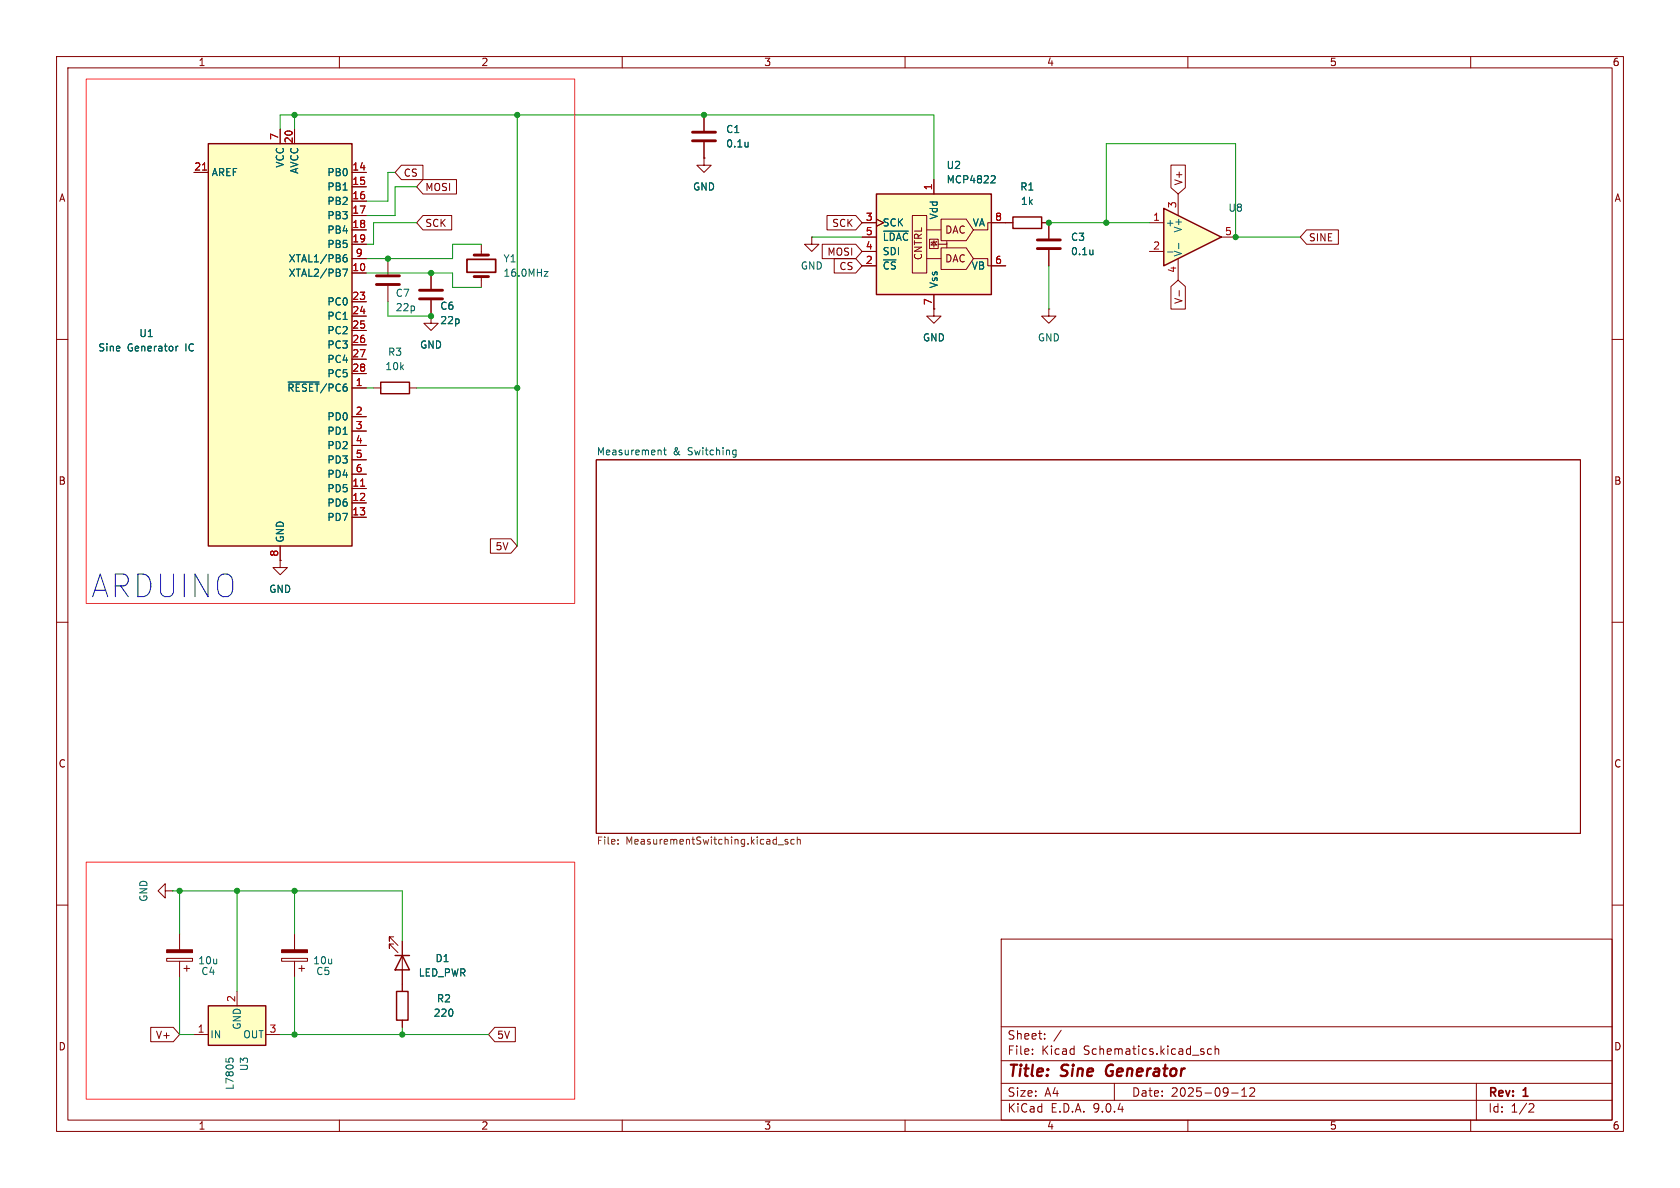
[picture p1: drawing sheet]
<svg xmlns="http://www.w3.org/2000/svg" width="297mm" height="210mm" viewBox="0 0 297 210" stroke-linecap="round" stroke-linejoin="round" font-family="sans-serif">
<g fill="none" stroke="#840000" stroke-width=".18">
<path d="M10 10h277v190h-277zM12 12h273v186h-273zM60 10v2M110 10v2M160 10v2M210 10v2M260 10v2M10 60h2M285 60h2M105.4 81.3h174v66h-174zM10 110h2M285 110h2"/>
<path d="M10 160h2M177 166h108v32h-108zM285 160h2M60 198v2M110 198v2M160 198v2M177 194.5h108M177 191.5h108M177 187.5h108M177 181.5h108M182.5 186.3v.1M182.5 185.5v.1"/>
<path d="M184.7 183.6v.1M184.7 182.8v.1M187.6 182.1l-1.3 2M197 191.5v3M210 198v2M212.8 186v.3M214.2 185.5l-.5-.1-.2 .3v.4l.1 .2h.6M214.8 185.5l.2-.1 .4 .1 .1 .9M214.8 184.9v1.5M217.7 193.2h1.2M219.5 193.8h.9M219.5 192.7l.5-.4v1.5"/>
<path d="M221 192.4l.5-.1 .2 .1 .1 .3-.9 1.1h.9M260 198v2M261 191.5v6.5M270.5 195.1l.5 .1 .2 .3-1 1.1h1"/>
</g>
<path d="M195.8 188.5a1.27 1.27 0 0 0 0 1.6" fill="none" stroke="#840000" stroke-width=".4"/>
<g fill="#fff">
<path d="M15.2 152.4h86.4v41.9h-86.4z"/>
<path d="M15.2 14h86.4v92.7h-86.4z"/>
</g>
<g fill="none" stroke="#840000" stroke-width=".18">
<path d="M124.5 27.9v1.3h1.2l-1.2 1.3-1.3-1.3h1.3M124.5 27.9h.1M124.5 20.3v2.8M124.5 25.1v2.8M76.2 55.9v1.3h1.3l-1.3 1.2-1.3-1.2h1.3M76.2 55.9h.1M76.2 48.3v2.8M76.2 53.1v2.8M105.4 81.3h174v66h-174zM49.8 169.4h4.6v.5h-4.6zM52.1 165.1v2.8M52.1 169.9v2.8"/>
<path d="M52.8 171.2h1M53.3 170.7v1"/>
</g>
<path d="M132.3 25.1v.9M132.3 25.9h-.1M116.7 79.6l.2 .1v.7M117.3 79.6h.5M117.5 79.1v1.1l.3 .2M129.8 79.6h.3M130.1 79.6v1l-.1 .2h-.3M130.1 80.3l-.3 .1" fill="none" stroke="#006464" stroke-width=".18"/>
<path d="M109.3 149.1v.1M109.3 148.4v.2M137.6 149.3h.9M139.3 148.4h-.3l-.2 .2v.1l.5 .2v.3h-.5M140.4 148.4h-.4l-.2 .2 .1 .6h.5M140.9 148.5l.2-.1h.3l.1 .8M140.9 148v1.2" fill="none" stroke="#725600" stroke-width=".18"/>
<path d="M49.8 167.9h4.6v.5h-4.6z" fill="#840000" stroke="#840000" stroke-width=".18"/>
<path d="M122.4 23.4h4.1M122.4 24.9h4.1M74.2 51.3h4M74.2 52.8h4" fill="none" stroke="#840000" stroke-width=".51"/>
<path d="M36.8 25.4h25.4v71.1h-25.4z" fill="#ffffc2"/>
<path d="M36.8 25.4h25.4v71.1h-25.4zM67.3 67.6h5.1v2h-5.1z" fill="none" stroke="#840000" stroke-width=".25"/>
<g fill="none" stroke="#840000" stroke-width=".18">
<path d="M34.3 30.5h2.5M49.5 22.9v2.5M52.1 22.9v2.5M62.2 30.5h2.6M62.2 33h2.6M62.2 35.6h2.6M62.2 38.1h2.6M62.2 40.6h2.6M62.2 43.2h2.6M62.2 45.7h2.6M62.2 48.3h2.6M62.2 53.3h2.6"/>
<path d="M62.2 55.9h2.6M62.2 58.4h2.6M68.6 45.7v2.8M68.6 50.5v2.8M85.1 43.2v1.9M85.1 48.9v1.9M165.1 54.6v1.3h1.3l-1.3 1.3-1.3-1.3h1.3M165.1 54.6h.1M185.4 54.6v1.3h1.3l-1.3 1.3-1.3-1.3h1.3M185.4 54.6h.1M62.2 61h2.6M62.2 63.5h2.6"/>
<path d="M62.2 66h2.6M62.2 68.6h2.6M62.2 73.7h2.6M62.2 76.2h2.6M62.2 78.7h2.6M66 68.6h1.3M72.4 68.6h1.3M49.5 99.1v1.2h1.3l-1.3 1.3-1.2-1.3h1.2M49.5 99.1h.1M49.5 96.5v2.6M62.2 81.3h2.6M62.2 83.8h2.6"/>
<path d="M62.2 86.4h2.6M62.2 88.9h2.6M62.2 91.4h2.6"/>
</g>
<path d="M35.8 30.1h.7M63.7 85.9h.8" fill="none" stroke="#a90000" stroke-width=".18"/>
<path d="M60.6 47.6h.8l-.5 1.2M60.7 45.6l.4-.1 .3 .3-.1 .4-.4 .1-.2-.1M61.3 45l-.4 .1-.2 .2M96.2 48h.7l-.7 .8h.7M31.1 61.2v.8M31.5 61.2l-.4 .2M50.9 67.5h5.5" fill="none" stroke="#006464" stroke-width=".18"/>
<path d="M66.5 48.8h4.1M66.5 50.3h4.1M83.8 48.9h2.6M83.8 45.1h2.6" fill="none" stroke="#840000" stroke-width=".51"/>
<path d="M82.5 45.8h5.1v2.3h-5.1z" fill="none" stroke="#840000" stroke-width=".3"/>
<path d="M205.7 36.8l10.2 5.1-10.2 5.1z" fill="#ffffc2"/>
<path d="M205.7 36.8l10.2 5.1-10.2 5.1z" fill="none" stroke="#840000" stroke-width=".25"/>
<path d="M203.2 39.4h2.5M208.3 34.3v3.8M143.5 41.9v1.3h1.3l-1.3 1.3-1.3-1.3h1.3M143.5 41.9h.1M203.2 44.5h2.5M208.3 45.7v3.8M215.9 41.9h2.5" fill="none" stroke="#840000" stroke-width=".18"/>
<path d="M206.4 44.5h1M208.4 43v1" fill="none" stroke="#006464" stroke-width=".18"/>
<path d="M154.9 34.3h20.4v17.8h-20.4z" fill="#ffffc2"/>
<g fill="none" stroke="#840000" stroke-width=".18">
<path d="M152.4 39.4h2.5M154.9 38.7l1.3 .7-1.3 .6M161.3 38.1h2.5v10.2h-2.5zM165.1 31.8v2.5M166.4 38.7h4.4l1.3 1.9-1.3 1.9h-4.4zM179.1 39.4h-4.5v1.2h-2.5M184.1 39.4h1.3v2.8M152.4 41.9h2.5M152.4 44.5h2.5M152.4 47h2.5M163.8 40.6h2.6M163.8 45.7h2.6"/>
<path d="M164.3 42.3h1.6v1.6h-1.6zM165.1 42.8l.5 .5h-1zM165.1 42.5v1.2M165.1 52.1v2.5M165.6 42.7l-.1 .1h-.8l-.1 .1M166.4 43.8h4.4l1.3 1.9-1.3 1.9h-4.4zM167.4 42.7v.5h-1.5M167.4 43.1v.7M172.1 45.7h2.5v1.3h3.2M185.4 44.2v2.8M29.2 157.5v-1.3l-1.3 1.3 1.3 1.3v-1.3h1.3M30.5 157.5h.1"/>
<path d="M29.5 169.4h4.5v.5h-4.5zM31.7 165.1v2.8M31.7 169.9v2.8M32.5 171.2h1M33 170.7v1M69.6 165.6h-.8v.8v-.8l1.6 1.5M69.6 166.9h-.8v.7v-.7l1.6 1.5M71.1 166.4v8.9M71.1 180.3v1.3"/>
</g>
<path d="M154.9 34.3h20.4v17.8h-20.4zM179.1 38.4h5v2h-5zM69.8 168.9h2.6M70.1 175.3h2v5h-2zM71.1 168.9l1.3 2.6h-2.6z" fill="none" stroke="#840000" stroke-width=".25"/>
<path d="M175.4 31.1h.4l.1 .3-.7 .9h.7M156.2 40.9h4.4M193.2 44.2v.8M193.2 44.9v.1" fill="none" stroke="#006464" stroke-width=".18"/>
<path d="M183.4 42.4h4.1M183.4 43.9h4.1" fill="none" stroke="#840000" stroke-width=".51"/>
<path d="M29.5 167.9h4.5v.5h-4.5z" fill="#840000" stroke="#840000" stroke-width=".18"/>
<path d="M36.8 177.8h10.2v7h-10.2z" fill="#ffffc2"/>
<path d="M36.8 177.8h10.2v7h-10.2z" fill="none" stroke="#840000" stroke-width=".25"/>
<g fill="none" stroke="#840000" stroke-width=".18">
<path d="M34.3 30.5h2.5M49.5 22.9v2.5M52.1 22.9v2.5M62.2 30.5h2.6M62.2 33h2.6M62.2 35.6h2.6M62.2 38.1h2.6M71 29.2h3.8v2.6h-3.8l-1.2-1.3zM74.8 38.1h5.1v2.5h-5.1l-1.1-1.2zM74.8 31.7h5.9v2.6h-5.9l-1.1-1.3zM124.5 27.9h.1M124.5 20.3v2.8"/>
<path d="M124.5 25.1v2.8M146.2 38.1h5.1l1.1 1.3-1.1 1.2h-5.1zM152.4 39.4h2.5M154.9 38.7l1.3 .7-1.3 .6M165.1 31.8v2.5M175.3 39.4h3.8M184.1 39.4h1.3v2.8M207 29.2h2.6v4l-1.3 1.1-1.3-1.1zM62.2 40.6h2.6M62.2 43.2h2.6M62.2 45.7h2.6M62.2 48.3h2.6"/>
<path d="M62.2 53.3h2.6M62.2 55.9h2.6M62.2 58.4h2.6M76.2 55.9h.1M76.2 48.3v2.8M76.2 53.1v2.8M145.4 43.2h5.9l1.1 1.3-1.1 1.2h-5.9zM147.5 45.7h3.8l1.1 1.3-1.1 1.3h-3.8zM152.4 41.9h2.5M152.4 44.5h2.5M152.4 47h2.5M165.1 54.6h.1"/>
<path d="M165.1 52.1v2.5M175.3 47h2.5M185.4 44.2v2.8M207 50.6l1.3-1.1 1.3 1.1v4h-2.6zM208.5 51.4v.9M231 40.6h5.6v2.6h-5.6l-1.1-1.3zM62.2 61h2.6M62.2 63.5h2.6M62.2 66h2.6M62.2 68.6h2.6M62.2 73.7h2.6M62.2 76.2h2.6"/>
<path d="M62.2 78.7h2.6M49.5 99.1h.1M49.5 96.5v2.6M62.2 81.3h2.6M62.2 83.8h2.6M62.2 86.4h2.6M62.2 88.9h2.6M62.2 91.4h2.6M86.7 95.2h3.6l1.1 1.3-1.1 1.3h-3.6zM41.9 175.3v2.5M71.1 166.4v2.5M71.1 171.5v3.8"/>
<path d="M26.6 181.6h4l1.1 1.3-1.1 1.3h-4zM34.3 182.9h2.5M47 182.9h2.5M71.1 180.3v1.3M87.5 181.6h3.6v2.6h-3.6l-1.1-1.3z"/>
</g>
<g fill="none" stroke="#006464" stroke-width=".18">
<path d="M132.3 25.1v.9M132.3 25.9h-.1M175.4 31.1h.4l.1 .3-.7 .9h.7M60.6 47.6h.8l-.5 1.2M60.7 45.6l.4-.1 .3 .3-.1 .4-.4 .1-.2-.1M61.3 45l-.4 .1-.2 .2M156.2 40.9h4.4M193.2 44.2v.8M193.2 44.9v.1M31.1 61.2v.8M31.5 61.2l-.4 .2M50.9 67.5h5.5"/>
<path d="M39.9 187.1v.6M40.4 187.6v-.3l.3-.3 .4 .1 .1 .5"/>
</g>
<g fill="none" stroke="#009600" stroke-width=".18">
<path d="M49.5 22.9v-2.6h115.6v11.5M52.1 20.3v2.6M69.8 30.5h-1.2v5.1h-3.8M73.7 39.4h-7.7v3.8h-1.2M73.7 33h-3.9v5.1h-5M91.4 20.3v76.2M185.4 39.4h17.8M195.6 39.4v-14h22.8v16.5h11.5M64.8 48.3h15.2v2.5h5.1M68.6 53.3v2.6h7.6M85.1 43.2h-5.1v2.5h-15.2M143.5 41.9h8.9"/>
<path d="M185.4 47v7.6M64.8 68.6h1.2M73.7 68.6h17.7M30.5 157.5h40.6v8.9M31.7 157.5v7.6M41.9 157.5v17.8M52.1 157.5v7.6M31.7 172.7v10.2h2.6M52.1 172.7v10.2M49.5 182.9h36.9M71.1 181.6v1.3"/>
</g>
<path d="M15.2 14h86.4v92.7h-86.4zM15.2 152.4h86.4v41.9h-86.4z" fill="none" stroke="#ff3234" stroke-width=".18"/>
<path d="M35.8 30.1h.7M63.7 85.9h.8" fill="none" stroke="#a90000" stroke-width=".18"/>
<g fill="#009600" stroke="#009600" stroke-width=".18">
<circle cx="195.6" cy="39.4" r=".46"/>
<circle cx="185.4" cy="39.4" r=".46"/>
<circle cx="218.4" cy="41.9" r=".46"/>
<circle cx="91.4" cy="20.3" r=".46"/>
<circle cx="124.5" cy="20.3" r=".46"/>
<circle cx="76.2" cy="55.9" r=".46"/>
<circle cx="68.6" cy="45.7" r=".46"/>
<circle cx="76.2" cy="48.3" r=".46"/>
<circle cx="52.1" cy="20.3" r=".46"/>
<circle cx="91.4" cy="68.6" r=".46"/>
<circle cx="71.1" cy="182.9" r=".46"/>
<circle cx="52.1" cy="182.9" r=".46"/>
<circle cx="31.7" cy="157.5" r=".46"/>
<circle cx="41.9" cy="157.5" r=".46"/>
<circle cx="52.1" cy="157.5" r=".46"/>
</g>
<text font-size="5.6" fill="#0000c2" x="16.2" y="105.9">ARDUINO</text>
<g font-size="2.8" fill="#840000">
<text x="178" y="190.9">Title:</text>
<text x="187.7" y="190.9">Sine</text>
<text x="196.4" y="190.9">Generator</text>
</g>
<g font-size="2.1" fill="#840000">
<text x="178" y="184">Sheet:</text>
<text x="178" y="186.7">File:</text>
<text x="184.1" y="186.7">Kicad</text>
<text x="191.6" y="186.7">Schematics.kicad_sch</text>
<text x="178" y="196.9">KiCad</text>
<text x="178" y="194.1">Size:</text>
<text x="184.7" y="194.1">A4</text>
<text x="185.7" y="196.9">E.D.A.</text>
<text x="193.3" y="196.9">9.0.4</text>
<text x="200" y="194.1">Date:</text>
<text x="207" y="194.1">2025-09-12</text>
<text x="263" y="194.3">Rev:</text>
<text x="263" y="196.9">Id:</text>
<text x="267.1" y="196.9">1/2</text>
<text x="269.4" y="194.3">1</text>
</g>
<g font-size="1.8" fill="#840000">
<text x="35" y="11.9">1</text>
<text x="85" y="11.9">2</text>
<text x="135" y="11.9">3</text>
<text x="185" y="11.9">4</text>
<text x="235" y="11.9">5</text>
<text x="285" y="11.9">6</text>
<text x="10.3" y="35.9">A</text>
<text x="71.3" y="31.4">CS</text>
<text x="75.1" y="34">MOSI</text>
<text x="209.2" y="32.9" transform="rotate(-90 209.2 32.9)">V+</text>
<text x="285.3" y="35.9">A</text>
<text x="75.1" y="40.3">SCK</text>
<text x="147" y="40.3">SCK</text>
<text x="167" y="41.5">DAC</text>
<text x="146.2" y="45.4">MOSI</text>
<text x="148.3" y="47.9">CS</text>
<text x="163.2" y="46.1" transform="rotate(-90 163.2 46.1)">CNTRL</text>
<text x="167" y="46.6">DAC</text>
<text x="231.3" y="42.9">SINE</text>
<text x="209.2" y="53.8" transform="rotate(-90 209.2 53.8)">V-</text>
<text x="10.3" y="85.9">B</text>
<text x="285.3" y="85.9">B</text>
<text x="87.5" y="97.5">5V</text>
<text x="10.3" y="135.9">C</text>
<text x="285.3" y="135.9">C</text>
<text x="10.3" y="185.9">D</text>
<text x="27.5" y="183.8">V+</text>
<text x="87.8" y="183.8">5V</text>
<text x="285.3" y="185.9">D</text>
<text x="35" y="199.9">1</text>
<text x="85" y="199.9">2</text>
<text x="135" y="199.9">3</text>
<text x="185" y="199.9">4</text>
<text x="235" y="199.9">5</text>
<text x="285" y="199.9">6</text>
</g>
<g font-size="1.8" fill="#006464">
<text x="128.3" y="23.7">C1</text>
<text x="50.4" y="29.7" transform="rotate(-90 50.4 29.7)">VCC</text>
<text x="128.3" y="26.3">0.1u</text>
<text x="37.3" y="31.3">AREF</text>
<text x="52.9" y="30.8" transform="rotate(-90 52.9 30.8)">AVCC</text>
<text x="57.8" y="31.3">PB0</text>
<text x="57.8" y="33.9">PB1</text>
<text x="122.4" y="33.9">GND</text>
<text x="167.3" y="30.1">U2</text>
<text x="167.3" y="32.6">MCP4822</text>
<text x="180.3" y="33.9">R1</text>
<text x="57.8" y="36.4">PB2</text>
<text x="57.8" y="39">PB3</text>
<text x="57.8" y="41.5">PB4</text>
<text x="156" y="40.2">SCK</text>
<text x="166" y="38.9" transform="rotate(-90 166 38.9)">Vdd</text>
<text x="171.9" y="40.2">VA</text>
<text x="180.4" y="36.4">1k</text>
<text x="206" y="40.2">+</text>
<text x="209.1" y="41.2" transform="rotate(-90 209.1 41.2)">V+</text>
<text x="217.1" y="37.6">U8</text>
<text x="50.9" y="46.6">XTAL1/PB6</text>
<text x="57.8" y="44">PB5</text>
<text x="88.9" y="46.6">Y1</text>
<text x="141.5" y="47.9">GND</text>
<text x="156" y="42.8">~{LDAC}</text>
<text x="156" y="45.3">SDI</text>
<text x="156" y="47.9">~{CS}</text>
<text x="171.7" y="47.9">VB</text>
<text x="189.2" y="42.8">C3</text>
<text x="189.2" y="45.3">0.1u</text>
<text x="209.1" y="45.5" transform="rotate(-90 209.1 45.5)">V-</text>
<text x="50.9" y="49.1">XTAL2/PB7</text>
<text x="69.9" y="52.7">C7</text>
<text x="88.9" y="49.1">16.0MHz</text>
<text x="166" y="51.1" transform="rotate(-90 166 51.1)">Vss</text>
<text x="24.5" y="59.8">U1</text>
<text x="57.8" y="54.2">PC0</text>
<text x="57.8" y="56.7">PC1</text>
<text x="57.8" y="59.3">PC2</text>
<text x="69.9" y="55.2">22p</text>
<text x="77.7" y="55">C6</text>
<text x="77.7" y="57.5">22p</text>
<text x="17.3" y="62.3">Sine</text>
<text x="22.5" y="62.3">Generator</text>
<text x="32.9" y="62.3">IC</text>
<text x="57.8" y="61.8">PC3</text>
<text x="57.8" y="64.4">PC4</text>
<text x="68" y="65.6">10k</text>
<text x="68.5" y="63.1">R3</text>
<text x="74.2" y="61.8">GND</text>
<text x="163.1" y="60.6">GND</text>
<text x="183.4" y="60.6">GND</text>
<text x="50.7" y="69.4">~{RESET}/PC6</text>
<text x="57.8" y="66.9">PC5</text>
<text x="57.8" y="74.5">PD0</text>
<text x="57.8" y="77.1">PD1</text>
<text x="57.8" y="79.6">PD2</text>
<text x="57.8" y="82.1">PD3</text>
<text x="105.4" y="80.6">Measurement</text>
<text x="119" y="80.6">&amp;</text>
<text x="121.7" y="80.6">Switching</text>
<text x="57.8" y="84.7">PD4</text>
<text x="57.8" y="87.2">PD5</text>
<text x="57.8" y="89.8">PD6</text>
<text x="57.8" y="92.3">PD7</text>
<text x="50.4" y="96" transform="rotate(-90 50.4 96)">GND</text>
<text x="47.5" y="105">GND</text>
<text x="26.3" y="159.5" transform="rotate(-90 26.3 159.5)">GND</text>
<text x="34.9" y="170.7">10u</text>
<text x="35.5" y="172.6">C4</text>
<text x="55.3" y="170.7">10u</text>
<text x="55.8" y="172.6">C5</text>
<text x="73.9" y="172.8">LED_PWR</text>
<text x="76.9" y="170.3">D1</text>
<text x="76.6" y="179.9">220</text>
<text x="77.1" y="177.4">R2</text>
<text x="37.1" y="183.7">IN</text>
<text x="42.8" y="182.1" transform="rotate(-90 42.8 182.1)">GND</text>
<text x="42.9" y="183.7">OUT</text>
<text x="44" y="189.4" transform="rotate(-90 44 189.4)">U3</text>
<text x="41.5" y="192.8" transform="rotate(-90 41.5 192.8)">L7805</text>
</g>
<g font-size="1.8" fill="#a90000">
<text x="49.3" y="24.8" transform="rotate(-90 49.3 24.8)">7</text>
<text x="51.8" y="25.4" transform="rotate(-90 51.8 25.4)">20</text>
<text x="34.2" y="30.2">21</text>
<text x="62.2" y="30.2">14</text>
<text x="62.2" y="32.8">15</text>
<text x="62.2" y="35.3">16</text>
<text x="164.8" y="33.7" transform="rotate(-90 164.8 33.7)">1</text>
<text x="62.2" y="37.8">17</text>
<text x="62.2" y="40.4">18</text>
<text x="153" y="39.1">3</text>
<text x="153" y="41.7">5</text>
<text x="175.8" y="39.1">8</text>
<text x="203.8" y="39.1">1</text>
<text x="208" y="36.9" transform="rotate(-90 208 36.9)">3</text>
<text x="216.5" y="41.7">5</text>
<text x="62.2" y="42.9">19</text>
<text x="62.8" y="45.5">9</text>
<text x="153" y="44.2">4</text>
<text x="153" y="46.7">2</text>
<text x="175.8" y="46.7">6</text>
<text x="203.8" y="44.2">2</text>
<text x="62.2" y="48">10</text>
<text x="62.2" y="53.1">23</text>
<text x="208" y="48.3" transform="rotate(-90 208 48.3)">4</text>
<text x="62.2" y="55.6">24</text>
<text x="62.2" y="58.2">25</text>
<text x="164.8" y="54" transform="rotate(-90 164.8 54)">7</text>
<text x="62.2" y="60.7">26</text>
<text x="62.2" y="63.2">27</text>
<text x="62.2" y="65.8">28</text>
<text x="62.8" y="68.3">1</text>
<text x="62.8" y="73.4">2</text>
<text x="62.8" y="75.9">3</text>
<text x="62.8" y="78.5">4</text>
<text x="62.8" y="81">5</text>
<text x="62.8" y="83.6">6</text>
<text x="62.2" y="86.1">11</text>
<text x="62.2" y="88.6">12</text>
<text x="62.2" y="91.2">13</text>
<text x="49.3" y="98.5" transform="rotate(-90 49.3 98.5)">8</text>
<text x="41.7" y="177.2" transform="rotate(-90 41.7 177.2)">2</text>
<text x="34.9" y="182.6">1</text>
<text x="47.6" y="182.6">3</text>
</g>
<g font-size="1.8" fill="#725600">
<text x="105.4" y="149.6">File:</text>
<text x="110.6" y="149.6">MeasurementSwitching.kicad_sch</text>
</g>
</svg>
